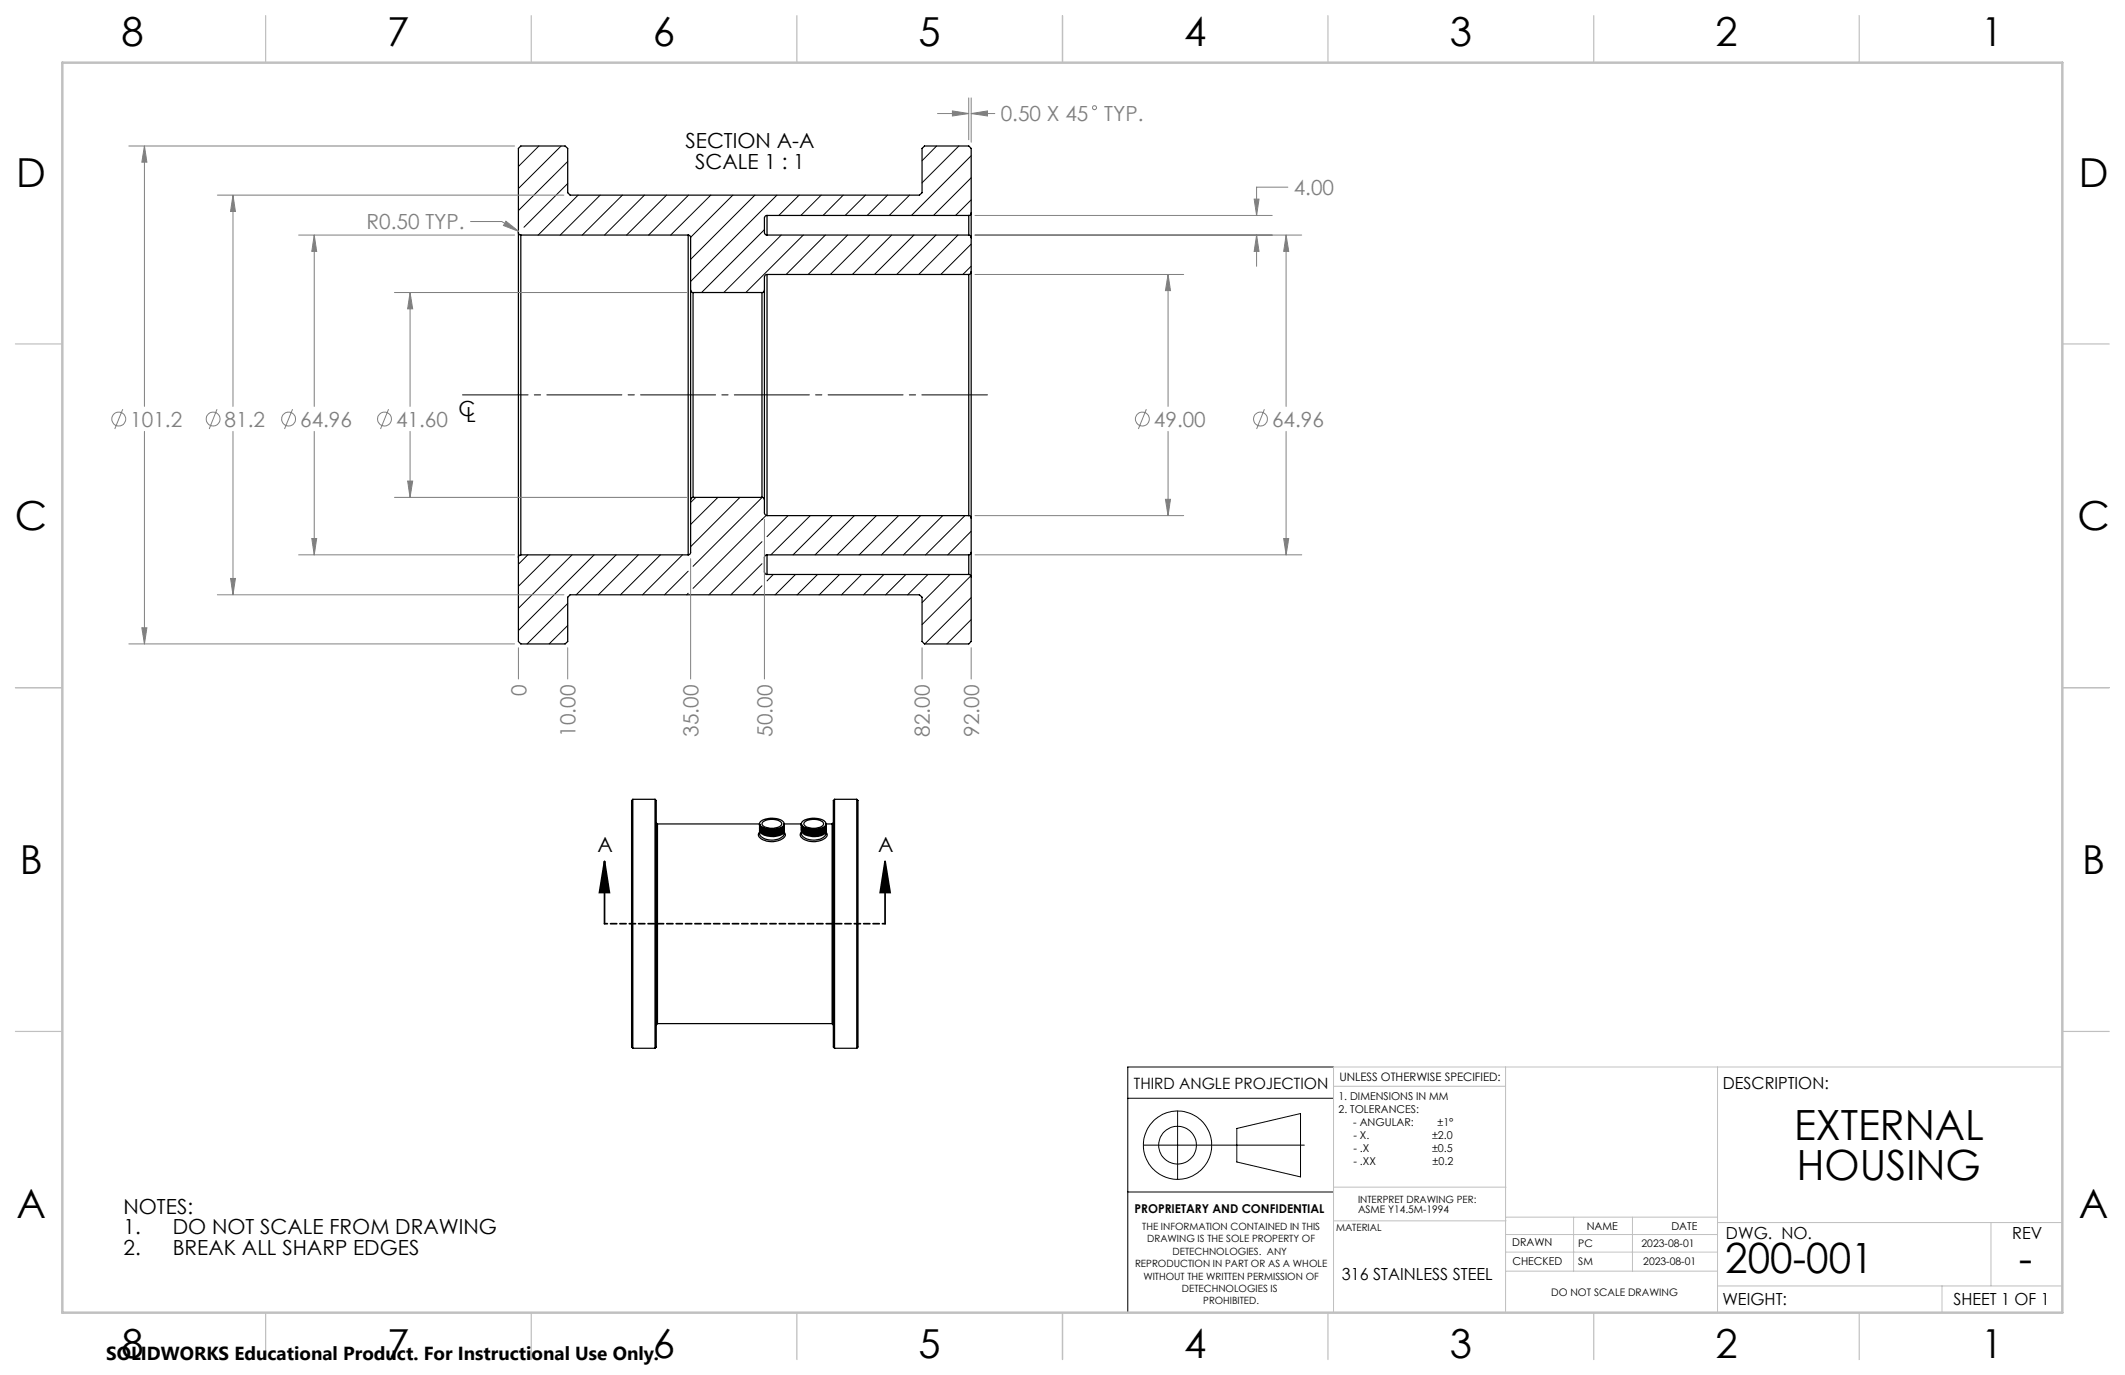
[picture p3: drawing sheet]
<svg xmlns="http://www.w3.org/2000/svg" width="432mm" height="279mm" viewBox="0 0 432 279" stroke-linecap="round" stroke-linejoin="round" font-family="sans-serif">
<g fill="none" stroke="#000" stroke-width=".25">
<path d="M105.3 47.3l.2 .3 .3 .2M105.3 47.3v65.9M105.8 47.8v64.9M105.8 47.8h34M139.8 47.8v64.9M139.8 47.8a.49 .49 0 0 1 .5 .5v10.6M140.3 58.9l.2 .4 .3 .1M140.3 58.9v42.7M140.8 59.4v41.7M140.8 59.4h14M154.8 59.4v41.7M155.3 58.9v.3l-.5 .2"/>
<path d="M155.3 58.9v42.7M155.9 43.8l-.3 .1-.3 .4v3l.3 .4 .3 .1M155.9 55.8v49M155.9 55.8h-.3l-.3 .5v2.6M155.9 43.8v4M155.9 43.8h40.9M155.9 47.8h40.9M155.9 55.8h40.9M196.8 47.8a.49 .49 0 0 1 .5 .5M196.8 55.8v49M196.8 43.8v4M197.3 43.3l-.2 .4-.3 .1"/>
<path d="M197.3 43.3v5M197.3 55.2v.3l-.5 .3M197.3 55.2v50.1M197.3 43.3v-13.1l-.5-.5h-8.9l-.5 .5v9l-.6 .5h-70.9l-.5-.5v-9l-.6-.5h-9l-.5 .5v17.1M197.3 48.3v6.9M105.3 113.2v17.2l.5 .4h9l.6-.4v-9l.5-.5h70.9l.6 .5v9l.5 .4h8.9l.5-.4v-13.2M105.8 112.7l-.3 .2-.2 .3M105.8 112.7h34M140.3 101.6v10.7l-.1 .3-.4 .1M140.8 101.1l-.3 .1-.2 .4M140.8 101.1h14M154.8 101.1l.4 .1 .1 .4"/>
<path d="M155.3 101.6v2.6l.2 .4 .4 .2M155.9 112.7l-.3 .1-.3 .4v3l.3 .5h.3M155.9 112.7v4M155.9 112.7h40.9M155.9 104.8h40.9M155.9 116.7h40.9M196.8 104.8l.4 .1 .1 .4M196.8 116.7l.5 .2v.3M196.8 112.7v4M197.3 112.3l-.1 .3-.4 .1M197.3 112.3v4.9M197.3 105.3v7"/>
<path d="M128.6 162.4l-.3 .3v50.1l.3 .2M128.6 162.4v50.6M128.6 162.4h4.5M133.1 162.4v50.6M133.1 162.4l.3 .3v50.1l-.3 .2M133.4 167.2l.2 .2M133.6 167.4v40.6M133.6 167.4h20.7M154.3 167.7a1.11 1.11 0 0 0 1 1 4.1 4.1 0 0 0 3.9-.5l.1-.3M154.3 168.1a1.11 1.11 0 0 0 1 .9 4.1 4.1 0 0 0 3.9-.4l.1-.3M154.3 168.4v.1a1.9 1.9 0 0 0 2.2 1.2 2.6 2.6 0 0 0 2.8-1v-.1M154.3 169.2l-.2 .2a1.66 1.66 0 0 0 1.7 1.5 3.7 3.7 0 0 0 3.7-1l.1-.4-.3-.3"/>
<path d="M154.3 168.8a1.58 1.58 0 0 0 1.6 1.8 2.96 2.96 0 0 0 3.4-1.1v-.6M154.3 167.4v.4M154.4 167.9h-.1a1.07 1.07 0 0 0 1 1.1 4.3 4.3 0 0 0 3.9-.4l.1-.5M154.4 168.2l-.1 .1a1.07 1.07 0 0 0 1 1 4.3 4.3 0 0 0 3.9-.4l.1-.5M154.4 168.6h-.1a1.07 1.07 0 0 0 1 1.1 4.1 4.1 0 0 0 3.9-.4l.1-.5M154.4 167.7l-.1 .1M154.6 166.9a4.1 4.1 0 0 1 4.6 .2 .93 .93 0 0 1-.9 1.2 4.1 4.1 0 0 1-3.8-.5l-.2-.5zM154.9 168.1a3.8 3.8 0 0 0 4 .1M154.9 168.5a3.8 3.8 0 0 0 4 0M154.9 168.8a3.9 3.9 0 0 0 4 .1M154.9 169.2a3.9 3.9 0 0 0 4 .1M155 167.1a3 3 0 0 1 3.8 .2 1.11 1.11 0 0 1-1.3 .9 2.83 2.83 0 0 1-2.6-.6z"/>
<path d="M155.8 168.8l.8 .2 1.5-.2M155.8 169.2l.8 .1 1.5-.1M155.8 169.5l.8 .2 1.5-.2M155.8 168.5l.8 .1 1.5-.1M159.3 167.7v.2a2.6 2.6 0 0 1-2.8 1 2.45 2.45 0 0 1-2.2-1.1M159.3 167.4v.2a.95 .95 0 0 1-.8 .8 4.3 4.3 0 0 1-4-.6l-.2-.3M159.3 167.4h3.5M159.3 168.2v.1M159.3 168.6h.1M162.8 167.4a1.51 1.51 0 0 0 1.6 1.5l.9 .1a2.37 2.37 0 0 0 2.6-1.1M162.8 168.1a1.49 1.49 0 0 0 1.7 1.1 3.8 3.8 0 0 0 3.3-.6l.1-.3M162.8 168.4l.1 .2a2.77 2.77 0 0 0 3 1.1l.9-.2a1.42 1.42 0 0 0 1.1-.9"/>
<path d="M162.8 167.5v.3M162.8 169.2l-.2 .2a1.66 1.66 0 0 0 1.7 1.5 3.7 3.7 0 0 0 3.7-1l.1-.4-.2-.3M162.8 168.8a1.58 1.58 0 0 0 1.6 1.8 2.96 2.96 0 0 0 3.5-1.1v-.6M162.9 167.9a1.46 1.46 0 0 0 1.5 1.3 3.7 3.7 0 0 0 3.4-.7v-.4M162.9 168.2a1.07 1.07 0 0 0 1 1.2 4.1 4.1 0 0 0 3.9-.5v-.5M162.9 168.6v.4a3.6 3.6 0 0 0 3.9 .8 1.16 1.16 0 0 0 1-1M162.9 167.7l-.1 .1M163.1 166.9a4.1 4.1 0 0 1 4.6 .2 .93 .93 0 0 1-.9 1.2 3.8 3.8 0 0 1-3.9-.7l-.1-.3zM163.4 168.1a3.9 3.9 0 0 0 4 .1M163.4 168.5a3.9 3.9 0 0 0 4 0M163.4 168.8a3.9 3.9 0 0 0 4 .1M163.4 169.2a4 4 0 0 0 4 .1"/>
<path d="M163.5 167.1a3 3 0 0 1 3.8 .2 1.11 1.11 0 0 1-1.3 .9 2.83 2.83 0 0 1-2.6-.6zM164.3 168.8l.8 .2 1.5-.2M164.3 169.2l.8 .1 1.5-.1M164.3 169.5l.8 .2 1.5-.2M164.3 168.5l.8 .1 1.5-.1M167.8 167.7v.4a3.8 3.8 0 0 1-4 .5l-.7-.4-.3-.4M167.9 167.4l-.1 .4a3.6 3.6 0 0 1-4 .5 1.2 1.2 0 0 1-1-.8M167.9 167.4h1.2M167.9 168.2v.1M167.9 168.6h.1M169.1 167.4v40.6M169.3 167.2l-.2 .2"/>
<path d="M169.6 162.4l-.3 .3v50.1l.3 .2M169.6 162.4v50.6M169.6 162.4h4.5M174.1 162.4v50.6M174.1 162.4l.2 .3v50.1l-.2 .2M128.6 213h4.5M133.6 208l-.2 .3M133.6 208h35.5M169.1 208l.2 .3M169.6 213h4.5"/>
</g>
<g fill="none" stroke="#000" stroke-width=".2">
<path d="M109.5 29.7l-4.2 4.1M114 29.7l-8.7 8.6M115.4 32.8l-10.1 10M115.4 37.3l-8.9 8.9M117.5 39.7l-8.1 8.1M122 39.7l-8.2 8.1M126.5 39.7l-8.2 8.1M131 39.7l-8.2 8.1M135.4 39.7l-8.1 8.1M139.9 39.7l-8.1 8.1M144.4 39.7l-8.1 8.1M148.9 39.7l-8.6 8.5"/>
<path d="M153.4 39.7l-13.1 13M157.9 39.7l-17.6 17.5M162.4 39.7l-4.1 4.1M166.9 39.7l-4.2 4.1M171.3 39.7l-4 4.1M175.9 39.7l-4.2 4.1M180.3 39.7l-4.1 4.1M184.8 39.7l-4.1 4.1M190.3 29.7l-2.9 3M194.8 29.7l-7.4 7.4M197.3 36.1l-7.6 7.7M197.3 31.6l-12.1 12.2"/>
<path d="M155.3 46.7l-12.7 12.7M158.8 47.8l-11.7 11.6M163.2 47.8l-11.6 11.6M167.7 47.8l-8 8M172.2 47.8l-8 8M176.7 47.8l-8 8M181.2 47.8l-8 8M185.7 47.8l-8 8M190.2 47.8l-8 8M194.7 47.8l-8 8M197.3 54.1l-1.6 1.7M197.3 40.6l-3.1 3.2"/>
<path d="M197.3 49.6l-6.1 6.2M107.2 112.7l-1.9 2M111.8 112.7l-6.5 6.4M116.2 112.7l-10.9 10.9M120.7 112.7l-15.4 15.4M125.2 112.7l-8.1 8.2M129.7 112.7l-8.1 8.2M134.2 112.7l-8.1 8.2M138.7 112.7l-8.1 8.2M139.8 116.1l-4.8 4.8M141.4 101.1l-1.1 1M145.9 101.1l-5.6 5.5"/>
<path d="M150.4 101.1l-10.1 10M154.8 110.1l-10.8 10.8M154.8 114.5l-6.3 6.4M154.8 105.6l-14 14M154.8 119l-1.8 1.9M154.9 101.1l-14.1 14M155.7 104.7l-.8 .8M157.1 116.7l-1.2 1.3M160.1 104.8l-4.2 4.2M161.6 116.7l-4.1 4.2M164.6 104.8l-8 7.9M166.1 116.7l-4.1 4.2"/>
<path d="M169.1 104.8l-8 7.9M170.6 116.7l-4.1 4.2M173.6 104.8l-8 7.9M175.1 116.7l-4.1 4.2M178.1 104.8l-8 7.9M179.6 116.7l-4.1 4.2M182.6 104.8l-8 7.9M184.1 116.7l-4.1 4.2M187.1 104.8l-8 7.9M188.6 116.7l-4.2 4.2M191.6 104.8l-8 7.9M193 116.7l-5.6 5.7"/>
<path d="M196.1 104.8l-8 7.9M197.3 117l-9.9 9.9M197.3 108l-4.7 4.7M115.4 122.6l-8.3 8.2M115.4 127.1l-3.8 3.7M139.8 120.5l-.2 .4M197.3 121.4l-9.4 9.4M197.3 125.9l-4.9 4.9M229.2 223.2h41.8M232.3 232.7h32.7M239.3 225.7v13.9M251.3 229.3l13-3v12.8l-13-3z"/>
<path d="M229.2 242.2h41.8v-25.4h-41.8v49.9"/>
<circle cx="239.3" cy="232.7" r="6.9"/>
<circle cx="239.3" cy="232.7" r="3.8"/>
</g>
<g fill="none" stroke="#808080" stroke-width=".2">
<path d="M196.8 19.9v8.5M197.3 19.9v9M26.2 29.7h78.4M29.4 29.7l.4 3.2h-1zM29.4 29.7v52.9M44.2 39.7h70.4M47.3 39.7l.5 3.3h-1zM47.3 39.7v42.9M190.5 23.1h6.3M193.5 22.5l3.3 .6-3.3 .5zM197.3 23.1l3.4-.6v1.1zM197.3 23.1h4.8"/>
<path d="M261.7 38h-6.4v5.8M60.7 47.8h43.9M63.9 47.8l.4 3.3h-.9zM63.9 47.8v34.8M80.2 59.4h59.4M83.3 59.4l.6 3.4h-1.1zM83.3 59.4v23.2M95.6 45h6.4l3.4 2M102.8 44.9l2.6 2.1-3.1-1.2zM198.1 47.8h66.4M198.1 55.8h42.4M198.1 43.8h60.4"/>
<path d="M237.3 55.8l.5 3.3h-1zM237.3 55.8v26.8M254.8 40.5h1l-.5 3.3zM255.3 47.8l.5 3.3h-1zM255.3 47.8v6.3M261.3 47.8l.6 3.3h-1.1zM261.3 47.8v34.8M24.9 83.1l-1.6 4.1M29.4 87.7v43.1M44.1 83.1l-1.6 4.1M47.3 87.7v33.2M59.4 83.1l-1.6 4.1"/>
<path d="M63.9 87.7v25M79 83.1l-1.7 4.1M82.8 97.8h1.1l-.6 3.3zM83.3 87.7v13.4M232.9 83.1l-1.6 4.1M237.3 87.7v17.1M256.9 83.1l-1.6 4.1M261.3 87.7v25M46.8 117.5h1l-.5 3.4zM60.7 112.7h43.9M63.4 109.4h.9l-.4 3.3zM80.2 101.1h59.4"/>
<path d="M140.3 113.5v24.5M155.3 105.5v32.5M198.1 112.7h66.4M198.1 104.8h42.4M236.8 101.5h1l-.5 3.3zM260.8 109.4h1.1l-.6 3.3zM26.2 130.8h78.4M28.8 127.6h1l-.4 3.2zM44.2 120.9h70.4M105.3 131.6v6.4M115.4 131.6v6.4M187.4 131.6v6.4"/>
<path d="M197.3 131.6v6.4"/>
<circle cx="222.4" cy="21.9" r=".41"/>
<circle cx="24.1" cy="85.1" r="1.42"/>
<circle cx="43.3" cy="85.1" r="1.42"/>
<circle cx="58.6" cy="85.2" r="1.42"/>
<circle cx="78.1" cy="85.1" r="1.42"/>
<circle cx="232.1" cy="85.1" r="1.42"/>
<circle cx="256.1" cy="85.1" r="1.41"/>
</g>
<path d="M122.8 175l1 6.4h-2zM122.8 175v12.7M179.8 175l1.1 6.4h-2zM179.8 175v12.7" fill="none" stroke="#000" stroke-width=".35"/>
<path d="M200.7 80.2h-106.7" fill="none" stroke="#000" stroke-width=".2" stroke-dasharray="15.2 1.3 1.3 1.3" stroke-dashoffset="1.9"/>
<path d="M179.9 187.7h-57.1" fill="none" stroke="#000" stroke-width=".35" stroke-dasharray="1.3 .6" stroke-dashoffset=".7"/>
<g fill="none" stroke="#c0c0c0" stroke-width=".2">
<path d="M305.9 216.8v49.9M349 216.8v49.9M419.1 216.8h-148.1v49.9M271 220.7h34.9M271 248.1h35M271 241.2h35M305.9 254.4h43.1M305.9 250.9h43.1M305.9 247.3h43.1M305.9 258.3h43.1M319.8 247.3v11M331.7 247.3v11"/>
<path d="M349 248.4h70.1M404.6 248.4v12.9M349 261.3h70.1M394.6 261.3v5.4"/>
</g>
<g fill="none" stroke="#c0c0c0" stroke-width=".25">
<path d="M54 3.2v9.5M108 3.2v9.5M161.9 3.2v9.5M215.9 3.2v9.5M269.8 3.2v9.5M323.8 3.2v9.5M377.8 3.2v9.5M3.1 69.9h9.6M419.1 69.9h9.5M3.1 139.7h9.6M419.1 139.7h9.5M3.1 209.6h9.6"/>
<path d="M419.1 209.6h9.5M54 266.7v9.6M108 266.7v9.6M161.9 266.7v9.6M215.9 266.7v9.6M269.8 266.7v9.6M323.8 266.7v9.6M377.8 266.7v9.6"/>
</g>
<path d="M12.7 12.7h406.4v254h-406.4z" fill="none" stroke="#c0c0c0" stroke-width=".5"/>
<path d="M179.8 175l1.1 6.4h-2zM122.8 175l1 6.4h-2z" fill="#000"/>
<path d="M193.5 22.5l3.3 .6-3.3 .5zM197.3 23.1l3.4-.6v1.1zM29.4 29.7l.4 3.2h-1zM28.8 127.6h1l-.4 3.2zM47.3 39.7l.5 3.3h-1zM46.8 117.5h1l-.5 3.4zM102.8 44.9l-.5 .9 3.1 1.2zM63.9 47.8l.4 3.3h-.9zM63.4 109.4h.9l-.4 3.3zM83.3 59.4l.6 3.4h-1.1zM82.8 97.8h1.1l-.6 3.3zM237.3 55.8l.5 3.3h-1zM236.8 101.5h1l-.5 3.3zM261.3 47.8l.6 3.3h-1.1zM260.8 109.4h1.1l-.6 3.3zM254.8 40.5h1l-.5 3.3zM255.3 47.8l.5 3.3h-1z" fill="#808080"/>
<g font-size="8.5">
<text x="364.5" y="231.7">EXTERNAL</text>
<text x="365.1" y="239.8">HOUSING</text>
<text x="350.6" y="258.7">200-001</text>
<text x="410.2" y="258.7">-</text>
</g>
<g font-size="8.1">
<text x="24.7" y="9.3">8</text>
<text x="78.7" y="9.3">7</text>
<text x="132.7" y="9.3">6</text>
<text x="186.6" y="9.3">5</text>
<text x="240.6" y="9.3">4</text>
<text x="294.6" y="9.3">3</text>
<text x="348.6" y="9.3">2</text>
<text x="402.6" y="9.3">1</text>
<text x="3.3" y="37.9">D</text>
<text x="422.4" y="37.9">D</text>
<text x="3" y="107.8">C</text>
<text x="422.1" y="107.8">C</text>
<text x="4" y="177.6">B</text>
<text x="423.1" y="177.6">B</text>
<text x="3.3" y="247.5">A</text>
<text x="422.4" y="247.5">A</text>
<text x="24.7" y="276">8</text>
<text x="78.7" y="276">7</text>
<text x="132.7" y="276">6</text>
<text x="186.6" y="276">5</text>
<text x="240.6" y="276">4</text>
<text x="294.6" y="276">3</text>
<text x="348.6" y="276">2</text>
<text x="402.6" y="276">1</text>
</g>
<g font-size="4.2" fill="#808080">
<text x="203.3" y="24.6">0.50 X 45</text>
<text x="224.4" y="24.6">TYP.</text>
<text x="262.9" y="39.6">4.00</text>
<text x="74.5" y="46.6">R0.50 TYP.</text>
<text x="26.5" y="86.7">101.2</text>
<text x="45.6" y="86.7">81.2</text>
<text x="61" y="86.7">64.96</text>
<text x="80.5" y="86.7">41.60</text>
<text x="234.5" y="86.7">49.00</text>
<text x="258.5" y="86.7">64.96</text>
<text x="107" y="141.5" transform="rotate(-90 107 141.5)">0</text>
<text x="117" y="149.7" transform="rotate(-90 117 149.7)">10.00</text>
<text x="142" y="149.7" transform="rotate(-90 142 149.7)">35.00</text>
<text x="157" y="149.7" transform="rotate(-90 157 149.7)">50.00</text>
<text x="189" y="149.7" transform="rotate(-90 189 149.7)">82.00</text>
<text x="199" y="149.7" transform="rotate(-90 199 149.7)">92.00</text>
</g>
<g font-size="4.2">
<text x="139.3" y="30.1">SECTION A-A</text>
<text x="141.3" y="34.3">SCALE 1 : 1</text>
<text x="93.1" y="84.6">C</text>
<text x="94.7" y="85.8">L</text>
<text x="121.4" y="173.2">A</text>
<text x="178.4" y="173.2">A</text>
<text x="25.1" y="246.7">NOTES:</text>
<text x="25.1" y="250.8">1.</text>
<text x="35.1" y="250.8">DO NOT SCALE FROM DRAWING</text>
<text x="25.1" y="255">2.</text>
<text x="35.1" y="255">BREAK ALL SHARP EDGES</text>
</g>
<text font-size="3.8" x="21.6" y="276.3">SOLIDWORKS Educational Product. For Instructional Use Only.</text>
<g font-size="3.4">
<text x="350.1" y="221.4">DESCRIPTION:</text>
<text x="350.7" y="251.7">DWG. NO.</text>
<text x="408.9" y="251.7">REV</text>
<text x="272.6" y="260">316 STAINLESS STEEL</text>
<text x="350" y="265.2">WEIGHT:</text>
<text x="396.9" y="265.2">SHEET 1 OF 1</text>
</g>
<text font-size="3.2" x="230.4" y="221.2">THIRD ANGLE PROJECTION</text>
<text font-size="2.5" x="230.5" y="246.5">PROPRIETARY AND CONFIDENTIAL</text>
<text font-size="2.4" x="272.2" y="219.7">UNLESS OTHERWISE SPECIFIED:</text>
<g font-size="2.2">
<text x="272" y="223.6">1. DIMENSIONS IN MM</text>
<text x="272" y="226.2">2. TOLERANCES:</text>
<text x="275" y="228.9">- ANGULAR:</text>
<text x="275" y="231.5">- X.</text>
<text x="291" y="231.5">±2.0</text>
<text x="292.1" y="228.9">±1°</text>
<text x="275" y="236.8">- .XX</text>
<text x="275" y="234.2">- .X</text>
<text x="291" y="234.2">±0.5</text>
<text x="291.1" y="236.8">±0.2</text>
<text x="322.4" y="249.9">NAME</text>
<text x="339.6" y="249.9">DATE</text>
<text x="307.3" y="253.3">DRAWN</text>
<text x="307.3" y="257">CHECKED</text>
</g>
<g font-size="2.1">
<text x="276" y="246.5">ASME Y14.5M-1994</text>
<text x="320.7" y="253.4">PC</text>
<text x="320.7" y="257">SM</text>
<text x="333.5" y="253.4">2023-08-01</text>
<text x="333.9" y="257">2023-08-01</text>
<text x="315.2" y="263.3">DO NOT SCALE DRAWING</text>
</g>
<g font-size="2">
<text x="276" y="244.4">INTERPRET DRAWING PER:</text>
<text x="232.1" y="249.9">THE INFORMATION CONTAINED IN THIS</text>
<text x="271.5" y="250.2">MATERIAL</text>
<text x="230.6" y="257.5">REPRODUCTION IN PART OR AS A WHOLE</text>
<text x="233.1" y="252.4">DRAWING IS THE SOLE PROPERTY OF</text>
<text x="238.3" y="255">DETECHNOLOGIES. ANY</text>
<text x="232.3" y="260">WITHOUT THE WRITTEN PERMISSION OF</text>
<text x="240.2" y="262.5">DETECHNOLOGIES IS</text>
<text x="244.5" y="265.1">PROHIBITED.</text>
</g>
</svg>
